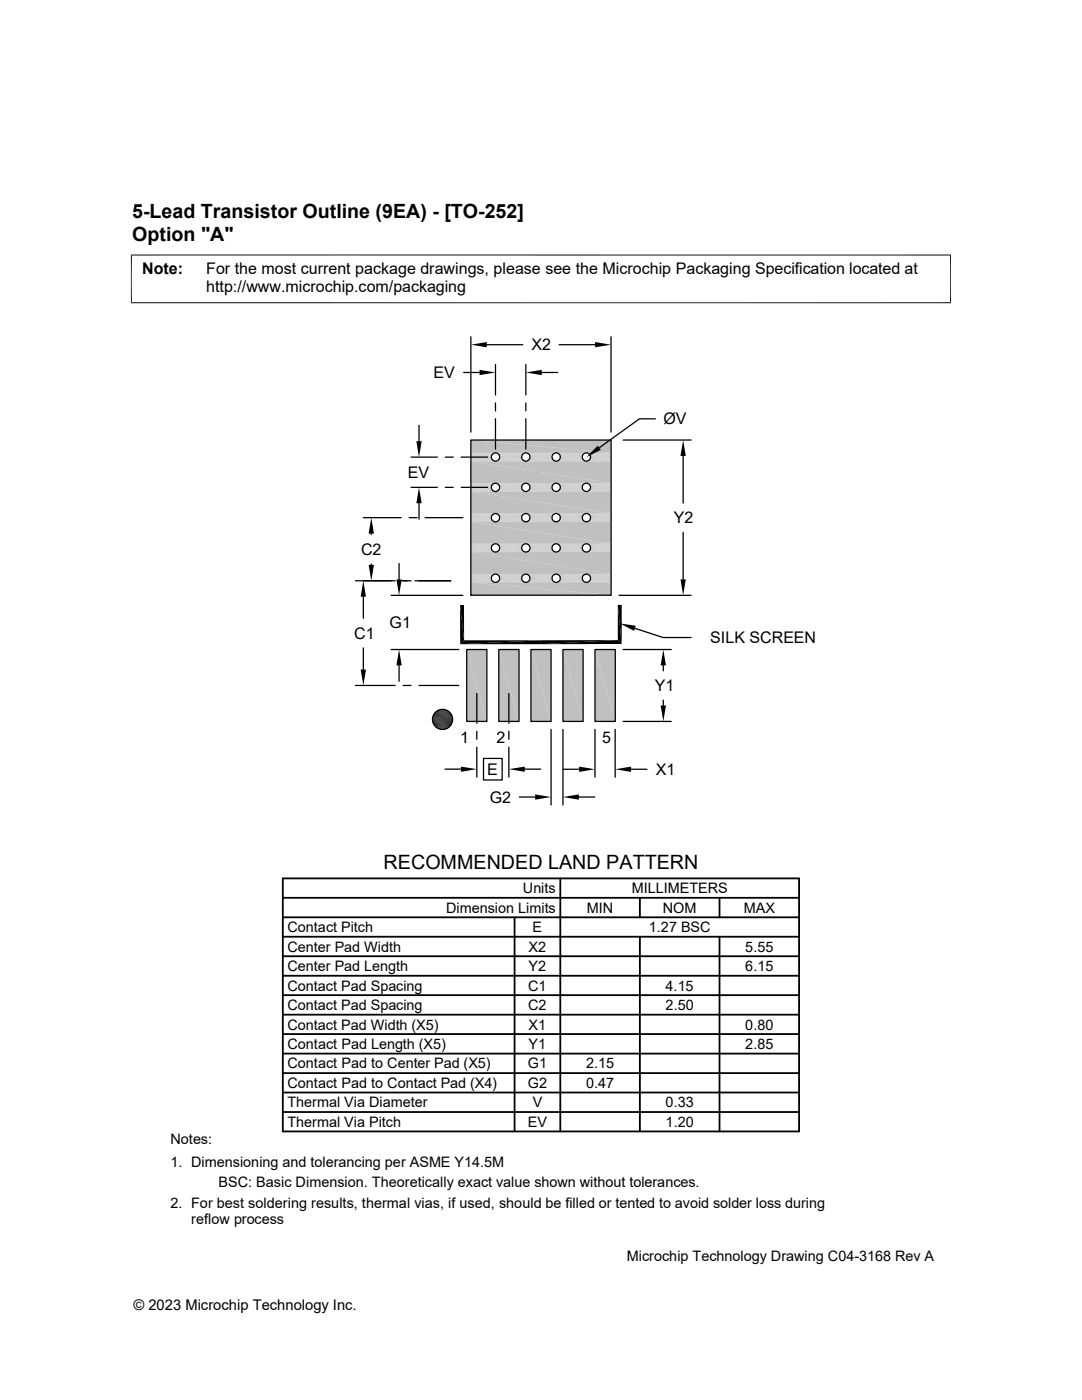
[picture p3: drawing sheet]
<svg xmlns="http://www.w3.org/2000/svg" width="216mm" height="279mm" viewBox="0 0 216 279" stroke-linecap="round" stroke-linejoin="round" font-family="sans-serif">
<g fill="#c0c0c0">
<path d="M94 87.8l27.9 2.6h-27.9z"/>
<path d="M94 87.8h27.9v2.6z"/>
</g>
<g fill="none" stroke="#c0c0c0" stroke-width=".2">
<path d="M94 90.4h4.8M94 90.4h4.6M94 90.5h4.5M94 90.6h4.4M94 90.7h4.3M94 90.8h4.2M94 91h4.1M94 91.1h4.1M94 91.3h4.1M94 91.5h4.1M94 91.6h4.2M94 91.7h4.3"/>
<path d="M94 91.8h4.4M94 91.9h4.5M94 92h4.6M94 92h4.8M99 90.4h5.8M99 92h5.8M99.1 92h5.6M99.1 90.4h5.6M99.3 90.5h5.2M99.3 91.9h5.2M99.4 91.8h5M99.4 90.6h5"/>
<path d="M99.5 91.7h4.8M99.5 90.7h4.8M99.6 90.8h4.6M99.6 91.6h4.6M99.7 91.5h4.4M99.7 91h4.4M99.7 91.1h4.4M99.7 91.3h4.4M105 92h5.9M105 90.4h5.9M105.2 90.4h5.5M105.2 92h5.5"/>
<path d="M105.3 91.9h5.3M105.3 90.5h5.3M105.4 90.6h5.1M105.4 91.8h5.1M105.5 91.7h4.9M105.5 90.7h4.9M105.6 90.8h4.7M105.6 91.6h4.7M105.7 91.5h4.5M105.7 91h4.5M105.7 91.1h4.5M105.7 91.3h4.5"/>
<path d="M111 92h5.9M111 90.4h5.9M111.2 90.4h5.6M111.2 92h5.6M111.3 91.9h5.3M111.3 90.5h5.3M111.5 90.6h5M111.5 91.8h5M111.6 91.7h4.8M111.6 90.7h4.8M111.7 91.6h4.6M111.7 90.8h4.6"/>
<path d="M111.7 91.5h4.5M111.7 91h4.5M111.8 91.1h4.4M111.8 91.3h4.4M117.1 92h4.8M117.1 90.4h4.8M117.2 90.4h4.7M117.2 92h4.7M117.4 91.9h4.5M117.4 90.5h4.5M117.5 90.6h4.4M117.5 91.8h4.4"/>
<path d="M117.6 91.7h4.3M117.6 90.7h4.3M117.7 91.6h4.2M117.7 90.8h4.2M117.8 91.5h4.1M117.8 91h4.1M117.8 91.3h4.1M117.8 91.1h4.1"/>
</g>
<g fill="#c0c0c0">
<path d="M94 92.1l27.9 4.3h-27.9z"/>
<path d="M94 92.1h27.9v4.3z"/>
</g>
<g fill="none" stroke="#c0c0c0" stroke-width=".2">
<path d="M94 96.4h4.8M94 96.5h4.6M94 96.6h4.5M94 96.7h4.4M94 96.8h4.3M94 96.9h4.2M94 97h4.1M94 97.2h4.1M94 97.3h4.1M94 97.5h4.1M94 97.6h4.2M94 97.8h4.3"/>
<path d="M94 97.9h4.4M94 98h4.5M94 98h4.6M94 98.1h4.8M99 96.4h5.8M99 98.1h5.8M99.1 98h5.6M99.1 96.5h5.6M99.3 96.6h5.2M99.3 98h5.2M99.4 97.9h5M99.4 96.7h5"/>
<path d="M99.5 97.8h4.8M99.5 96.8h4.8M99.6 96.9h4.6M99.6 97.6h4.6M99.7 97.5h4.4M99.7 97h4.4M99.7 97.2h4.4M99.7 97.3h4.4M105 98.1h5.9M105 96.4h5.9M105.2 96.5h5.5M105.2 98h5.5"/>
<path d="M105.3 98h5.3M105.3 96.6h5.3M105.4 96.7h5.1M105.4 97.9h5.1M105.5 97.8h4.9M105.5 96.8h4.9M105.6 96.9h4.7M105.6 97.6h4.7M105.7 97.5h4.5M105.7 97h4.5M105.7 97.2h4.5M105.7 97.3h4.5"/>
<path d="M111 98.1h5.9M111 96.4h5.9M111.2 96.5h5.6M111.2 98h5.6M111.3 98h5.3M111.3 96.6h5.3M111.5 96.7h5M111.5 97.9h5M111.6 97.8h4.8M111.6 96.8h4.8M111.7 97.6h4.6M111.7 96.9h4.6"/>
<path d="M111.7 97.5h4.5M111.7 97h4.5M111.8 97.2h4.4M111.8 97.3h4.4M117.1 98.1h4.8M117.1 96.4h4.8M117.2 96.5h4.7M117.2 98h4.7M117.4 98h4.5M117.4 96.6h4.5M117.5 96.7h4.4M117.5 97.9h4.4"/>
<path d="M117.6 97.8h4.3M117.6 96.8h4.3M117.7 97.6h4.2M117.7 96.9h4.2M117.8 97.5h4.1M117.8 97h4.1M117.8 97.3h4.1M117.8 97.2h4.1"/>
</g>
<g fill="#c0c0c0">
<path d="M94 98.1l27.9 4.4h-27.9z"/>
<path d="M94 98.1h27.9v4.4z"/>
</g>
<g fill="none" stroke="#c0c0c0" stroke-width=".2">
<path d="M94 102.6h4.5M94 102.7h4.4M94 102.8h4.3M94 102.9h4.2M94 103.1h4.1M94 103.2h4.1M94 103.4h4.1M94 103.5h4.1M94 103.7h4.2M94 103.8h4.3M94 103.9h4.4M94 104h4.5"/>
<path d="M94 104.1h4.6M94 104.1h4.8M98.8 102.5h-4.8M99 102.5h5.8M99 104.1h5.8M99.1 104.1h5.6M99.3 102.6h5.2M99.3 104h5.2M99.4 103.9h5M99.4 102.7h5M99.5 103.8h4.8M99.5 102.8h4.8"/>
<path d="M99.6 102.9h4.6M99.6 103.7h4.6M99.7 103.5h4.4M99.7 103.1h4.4M99.7 103.2h4.4M99.7 103.4h4.4M105 104.1h5.9M105 102.5h5.9M105.2 104.1h5.5M105.3 104h5.3M105.3 102.6h5.3M105.4 102.7h5.1"/>
<path d="M105.4 103.9h5.1M105.5 103.8h4.9M105.5 102.8h4.9M105.6 102.9h4.7M105.6 103.7h4.7M105.7 103.5h4.5M105.7 103.1h4.5M105.7 103.2h4.5M105.7 103.4h4.5M111 104.1h5.9M111 102.5h5.9M111.2 104.1h5.6"/>
<path d="M111.3 104h5.3M111.3 102.6h5.3M111.5 102.7h5M111.5 103.9h5M111.6 103.8h4.8M111.6 102.8h4.8M111.7 103.7h4.6M111.7 102.9h4.6M111.7 103.5h4.5M111.7 103.1h4.5M111.8 103.2h4.4M111.8 103.4h4.4"/>
<path d="M117.1 104.1h4.8M117.1 102.5h4.8M117.2 104.1h4.7M117.4 104h4.5M117.4 102.6h4.5M117.5 102.7h4.4M117.5 103.9h4.4M117.6 103.8h4.3M117.6 102.8h4.3M117.7 103.7h4.2M117.7 102.9h4.2M117.8 103.5h4.1"/>
<path d="M117.8 103.1h4.1M117.8 103.4h4.1M117.8 103.2h4.1"/>
</g>
<g fill="#c0c0c0">
<path d="M94 104.1l27.9 4.4h-27.9z"/>
<path d="M94 104.1h27.9v4.4z"/>
</g>
<g fill="none" stroke="#c0c0c0" stroke-width=".2">
<path d="M94 108.5h4.8M94 108.6h4.6M94 108.6h4.5M94 108.7h4.4M94 108.9h4.3M94 109h4.2M94 109.1h4.1M94 109.3h4.1M94 109.4h4.1M94 109.6h4.1M94 109.7h4.2M94 109.9h4.3"/>
<path d="M94 110h4.4M94 110.1h4.5M94 110.1h4.6M94 110.2h4.8M99 108.5h5.8M99 110.2h5.8M99.1 110.1h5.6M99.1 108.6h5.6M99.3 108.6h5.2M99.3 110.1h5.2M99.4 110h5M99.4 108.7h5"/>
<path d="M99.5 109.9h4.8M99.5 108.9h4.8M99.6 109h4.6M99.6 109.7h4.6M99.7 109.6h4.4M99.7 109.1h4.4M99.7 109.3h4.4M99.7 109.4h4.4M105 110.2h5.9M105 108.5h5.9M105.2 108.6h5.5M105.2 110.1h5.5"/>
<path d="M105.3 110.1h5.3M105.3 108.6h5.3M105.4 108.7h5.1M105.4 110h5.1M105.5 109.9h4.9M105.5 108.9h4.9M105.6 109h4.7M105.6 109.7h4.7M105.7 109.6h4.5M105.7 109.1h4.5M105.7 109.3h4.5M105.7 109.4h4.5"/>
<path d="M111 110.2h5.9M111 108.5h5.9M111.2 108.6h5.6M111.2 110.1h5.6M111.3 110.1h5.3M111.3 108.6h5.3M111.5 108.7h5M111.5 110h5M111.6 109.9h4.8M111.6 108.9h4.8M111.7 109.7h4.6M111.7 109h4.6"/>
<path d="M111.7 109.6h4.5M111.7 109.1h4.5M111.8 109.3h4.4M111.8 109.4h4.4M117.1 110.2h4.8M117.1 108.5h4.8M117.2 108.6h4.7M117.2 110.1h4.7M117.4 110.1h4.5M117.4 108.6h4.5M117.5 108.7h4.4M117.5 110h4.4"/>
<path d="M117.6 109.9h4.3M117.6 108.9h4.3M117.7 109.7h4.2M117.7 109h4.2M117.8 109.6h4.1M117.8 109.1h4.1M117.8 109.4h4.1M117.8 109.3h4.1"/>
</g>
<g fill="#c0c0c0">
<path d="M94 110.2l27.9 4.4h-27.9z"/>
<path d="M94 110.2h27.9v4.4z"/>
</g>
<g fill="none" stroke="#c0c0c0" stroke-width=".2">
<path d="M94 114.6h4.8M94 114.6h4.6M94 114.7h4.5M94 114.8h4.4M94 114.9h4.3M94 115h4.2M94 115.2h4.1M94 115.3h4.1M94 115.5h4.1M94 115.6h4.1M94 115.8h4.2M94 115.9h4.3"/>
<path d="M94 116h4.4M94 116.1h4.5M94 116.2h4.6M94 116.2h4.8M99 114.6h5.8M99 116.2h5.8M99.1 116.2h5.6M99.1 114.6h5.6M99.3 114.7h5.2M99.3 116.1h5.2M99.4 116h5M99.4 114.8h5"/>
<path d="M99.5 115.9h4.8M99.5 114.9h4.8M99.6 115h4.6M99.6 115.8h4.6M99.7 115.6h4.4M99.7 115.2h4.4M99.7 115.3h4.4M99.7 115.5h4.4M105 116.2h5.9M105 114.6h5.9M105.2 114.6h5.5M105.2 116.2h5.5"/>
<path d="M105.3 116.1h5.3M105.3 114.7h5.3M105.4 114.8h5.1M105.4 116h5.1M105.5 115.9h4.9M105.5 114.9h4.9M105.6 115h4.7M105.6 115.8h4.7M105.7 115.6h4.5M105.7 115.2h4.5M105.7 115.3h4.5M105.7 115.5h4.5"/>
<path d="M111 116.2h5.9M111 114.6h5.9M111.2 114.6h5.6M111.2 116.2h5.6M111.3 116.1h5.3M111.3 114.7h5.3M111.5 114.8h5M111.5 116h5M111.6 115.9h4.8M111.6 114.9h4.8M111.7 115.8h4.6M111.7 115h4.6"/>
<path d="M111.7 115.6h4.5M111.7 115.2h4.5M111.8 115.3h4.4M111.8 115.5h4.4M117.1 116.2h4.8M117.1 114.6h4.8M117.2 114.6h4.7M117.2 116.2h4.7M117.4 116.1h4.5M117.4 114.7h4.5M117.5 114.8h4.4M117.5 116h4.4"/>
<path d="M117.6 115.9h4.3M117.6 114.9h4.3M117.7 115.8h4.2M117.7 115h4.2M117.8 115.6h4.1M117.8 115.2h4.1M117.8 115.5h4.1M117.8 115.3h4.1"/>
</g>
<g fill="#c0c0c0">
<path d="M94 116.2l27.9 2.6h-27.9z"/>
<path d="M94 116.2h27.9v2.6z"/>
<path d="M118.7 129.6l4.1 14.4h-4.1z"/>
<path d="M118.7 129.6h4.1v14.4z"/>
<path d="M112.3 129.6l4.1 14.4h-4.1z"/>
<path d="M112.3 129.6h4.1v14.4z"/>
<path d="M105.9 129.6l4.1 14.4h-4.1z"/>
<path d="M105.9 129.6h4.1v14.4z"/>
<path d="M99.5 129.6l4.1 14.4h-4.1z"/>
<path d="M99.5 129.6h4.1v14.4z"/>
<path d="M93.1 129.6l4.1 14.4h-4.1z"/>
<path d="M93.1 129.6h4.1v14.4z"/>
</g>
<g fill="none" stroke="#000" stroke-width=".25">
<path d="M92.5 74.3h3.2M94 67.2v19M97.1 68.8h7.2M98.9 72.7v6.1M104.9 72.7v6.1M108.1 74.3h3.2M111.6 68.8h7.1M121.9 67.2v19M82 91.2h5.3M82 97.3h5.3M83.6 84.9v3.2M88.9 91.2h1.5"/>
<path d="M88.9 97.3h1.5M92 91.2h5.3M92 97.3h5.3M94 87.8h27.9v31h-27.9zM98.9 80.4v1.6M98.9 83.6v6M104.9 80.4v1.6M104.9 83.6v6M124.3 87.8h13.6M130.8 83.6h-3.2l-8 5.8M136.3 91v9.4M70.9 115.9h7.9"/>
<path d="M72.5 103.3h7.6M72.5 119.1v4.3M74.1 106.5v.2M74.1 112.6v.1M78 118.8h14.4M79.6 115.9h2.4M79.6 112.5v3.1M81.6 103.3h1.6M82.8 115.9h7.2M83.6 100.4v3.2M84.8 103.3h7.6M94 118.8h.1"/>
<path d="M123.5 118.8h14.4M136.3 106.2v9.4M70.9 136.8h7.9M72.5 129.3v4.3M78 129.6h13.5M79.6 132.8v3.2M80.4 136.8h1.6M83.6 136.8h7.9M93.1 129.6h4.1v14.4h-4.1zM95.1 138.4v6M99.5 129.6h4.1v14.4h-4.1zM101.5 138.4v6"/>
<path d="M105.9 129.6h4.1v14.4h-4.1zM112.3 129.6h4.1v14.4h-4.1zM118.7 129.6h4.1v14.4h-4.1zM124.3 129.6h9.6M126.7 125.4l5.6 1.8h5.6M132.4 132.8v1.1M132.4 139.7v1.1M88.8 153.5h3.2M95.1 145.9v1.6M95.1 149.1v6M96.5 151.4h3.7v4.3h-3.7zM101.5 145.9v1.6"/>
<path d="M101.5 149.1v6M103.6 159.1h3.2M104.7 153.5h3.2M110 145.6v15.1M112.3 145.6v15.1M112.4 153.5h3.1M115.5 159.1h3.2M118.7 145.6v9.5M122.7 145.6v9.5M124.3 144h9.6M125.9 153.5h3.2"/>
<circle cx="98.9" cy="97.3" r=".82"/>
<circle cx="98.9" cy="91.2" r=".82"/>
<circle cx="104.9" cy="91.2" r=".82"/>
<circle cx="104.9" cy="97.3" r=".82"/>
<circle cx="111" cy="91.2" r=".82"/>
<circle cx="111" cy="97.3" r=".82"/>
<circle cx="117" cy="97.3" r=".82"/>
<circle cx="117" cy="91.2" r=".82"/>
<circle cx="98.9" cy="109.3" r=".82"/>
<circle cx="98.9" cy="115.4" r=".82"/>
<circle cx="98.9" cy="103.3" r=".82"/>
<circle cx="104.9" cy="103.3" r=".82"/>
<circle cx="104.9" cy="115.4" r=".82"/>
<circle cx="104.9" cy="109.3" r=".82"/>
<circle cx="111" cy="109.3" r=".82"/>
<circle cx="111" cy="103.3" r=".82"/>
<circle cx="111" cy="115.4" r=".82"/>
<circle cx="117" cy="109.3" r=".82"/>
<circle cx="117" cy="115.4" r=".82"/>
<circle cx="117" cy="103.3" r=".82"/>
<circle cx="88.3" cy="143.6" r="2.01"/>
</g>
<g fill="none" stroke="#000" stroke-width=".36">
<path d="M56.4 179.2h103M56.4 175.3h103v50.5h-103zM111.8 175.3v50.5M127.7 179.2v3.9M143.6 179.2v3.9M56.4 183.1h103M56.4 190.8h103M56.4 186.9h103M56.4 194.7h103M56.4 198.6h103M102.7 183.1v42.7M127.7 186.9v38.9"/>
<path d="M143.6 186.9v38.9M56.4 202.5h103M56.4 206.4h103M56.4 218h103M56.4 210.3h103M56.4 214.2h103M56.4 221.9h103"/>
</g>
<g fill="#000">
<path d="M95.7 73.8l3.2 .5-3.2 .6zM94 68.8l3.1-.5v1zM104.9 74.3l3.2-.5v1.1zM118.7 68.3l3.2 .5-3.2 .5zM83.1 88.1h1l-.5 3.1zM119.3 88.9l.6 .9-2.9 1.4zM136.3 87.8l.5 3.2h-1zM72.5 115.9l.5 3.2h-1zM74.1 103.3l.5 3.2h-1zM73.6 112.7h1l-.5 3.2zM79.1 115.6h1.1l-.6 3.2zM83.6 97.3l.5 3.1h-1z"/>
<path d="M135.8 115.6h1l-.5 3.2zM72 133.6h1l-.5 3.2zM79.6 129.6l.6 3.2h-1.1zM91.8 120.8l.8 7-.8 .8zM91.8 128.6l16.1-.8v.8zM91.8 120.8h.8v7zM91.8 128.6l.8-.8h15.3zM123.3 120.7l.8 7.8-.8-.8zM107.9 127.8l15.4-.1-15.3 .9zM123.3 120.7h.8v7.8zM108 128.6l15.3-.9 .8 .8zM123.7 124.4l3.2 .5-.4 1z"/>
<path d="M132.4 129.6l.5 3.2h-1.1zM87.3 145.3l1.9 .1zM87.5 141.7l1.8 .1zM87.5 145.4l1.4 .1zM87.5 145.4h1.7zM87.5 141.7h1.7zM87.6 141.6l1.6 .1zM87.6 145.5h1.2zM87.6 145.5h1.3zM87.6 141.6h1.3zM87.9 141.6h1zM87.9 145.5l.6 .1z"/>
<path d="M87.9 145.5h.9zM87.9 141.6h.9zM88 141.6h.8zM88 145.6h.5zM88 141.6h.5zM92 153l3.1 .5-3.1 .5zM101.5 153.5l3.2-.5v1zM106.8 158.5l3.2 .6-3.2 .5zM112.3 159.1l3.2-.6v1.1zM115.5 153l3.2 .5-3.2 .6zM122.7 153.5l3.2-.5v1.1zM131.8 140.8h1.1l-.5 3.2z"/>
</g>
<g fill="none" stroke="#000" stroke-width=".2">
<path d="M26.1 50.9h163.7M26.2 50.8v9.7M189.7 50.8v9.7M26.1 60.4h163.7M86.3 143.3h4M86.3 143.5h4M86.3 143.7h4M86.3 143.9h4M86.3 144h4M86.3 143.1h4M86.4 142.9h3.8M86.4 144.2h3.8"/>
<path d="M86.4 144.4h3.8M86.4 142.7h3.8M86.5 144.6h3.6M86.5 142.6h3.6M86.6 142.4h3.4M86.6 144.8h3.4M86.7 142.3h3.2M86.7 144.9h3.2M86.8 145h3M86.8 142.1h3M87 145.2h2.6M87 142h2.6"/>
<path d="M87.1 141.9h2.4M87.1 145.3h2.4M87.3 141.8h2M87.3 145.4h2"/>
</g>
<g font-size="3.9">
<text x="26.4" y="43.5">5-Lead Transistor Outline (9EA) - [TO-252]</text>
<text x="26.4" y="48.1">Option &quot;A&quot;</text>
<text x="76.5" y="173.5">RECOMMENDED LAND PATTERN</text>
</g>
<g font-size="3.2">
<text x="28.4" y="54.7">Note:</text>
<text x="41.1" y="58.3">http://www.microchip.com/packaging</text>
<text x="41.1" y="54.7">For the most current package drawings, please see the Microchip Packaging Specification located at</text>
<text x="106.1" y="69.9">X2</text>
<text x="86.5" y="75.5">EV</text>
<text x="132.4" y="84.7">ØV</text>
<text x="81.4" y="95.4">EV</text>
<text x="134.5" y="104.5">Y2</text>
<text x="72.1" y="110.7">C2</text>
<text x="77.7" y="125.3">G1</text>
<text x="70.7" y="127.5">C1</text>
<text x="141.7" y="128.4">SILK SCREEN</text>
<text x="130.7" y="137.9">Y1</text>
<text x="91.8" y="148.2">1</text>
<text x="99.1" y="148.2">2</text>
<text x="120.1" y="148.2">5</text>
<text x="97.2" y="154.6">E</text>
<text x="130.9" y="154.7">X1</text>
<text x="97.7" y="160.2">G2</text>
</g>
<g font-size="2.9">
<text x="104.3" y="178.3">Units</text>
<text x="126" y="178.3">MILLIMETERS</text>
<text x="89" y="182.2">Dimension Limits</text>
<text x="117.1" y="182.2">MIN</text>
<text x="132.3" y="182.2">NOM</text>
<text x="148.4" y="182.2">MAX</text>
<text x="57.3" y="189.9">Center Pad Width</text>
<text x="57.3" y="186">Contact Pitch</text>
<text x="105.5" y="189.9">X2</text>
<text x="106.3" y="186">E</text>
<text x="129.5" y="186">1.27 BSC</text>
<text x="148.7" y="189.9">5.55</text>
<text x="57.3" y="193.8">Center Pad Length</text>
<text x="57.3" y="197.7">Contact Pad Spacing</text>
<text x="105.4" y="197.7">C1</text>
<text x="105.5" y="193.8">Y2</text>
<text x="132.8" y="197.7">4.15</text>
<text x="148.7" y="193.8">6.15</text>
<text x="57.3" y="201.6">Contact Pad Spacing</text>
<text x="105.4" y="201.6">C2</text>
<text x="132.8" y="201.6">2.50</text>
<text x="57.3" y="209.4">Contact Pad Length (X5)</text>
<text x="57.3" y="205.5">Contact Pad Width (X5)</text>
<text x="105.5" y="209.4">Y1</text>
<text x="105.5" y="205.5">X1</text>
<text x="148.7" y="209.4">2.85</text>
<text x="148.7" y="205.5">0.80</text>
<text x="57.3" y="213.2">Contact Pad to Center Pad (X5)</text>
<text x="105.3" y="213.2">G1</text>
<text x="116.9" y="213.2">2.15</text>
<text x="57.3" y="217.1">Contact Pad to Contact Pad (X4)</text>
<text x="57.3" y="221">Thermal Via Diameter</text>
<text x="105.3" y="217.1">G2</text>
<text x="106.3" y="221">V</text>
<text x="116.9" y="217.1">0.47</text>
<text x="132.8" y="221">0.33</text>
<text x="57.3" y="224.9">Thermal Via Pitch</text>
<text x="105.3" y="224.9">EV</text>
<text x="132.8" y="224.9">1.20</text>
<text x="34" y="228.3">Notes:</text>
<text x="34" y="232.9">1. Dimensioning and tolerancing per ASME Y14.5M</text>
<text x="43.6" y="237">BSC: Basic Dimension. Theoretically exact value shown without tolerances.</text>
<text x="34" y="241">2. For best soldering results, thermal vias, if used, should be filled or tented to avoid solder loss during</text>
<text x="38.1" y="244.3">reflow process</text>
<text x="125.1" y="251.7">Microchip Technology Drawing C04-3168 Rev A</text>
<text x="26.6" y="261.3">© 2023 Microchip Technology Inc.</text>
</g>
</svg>
